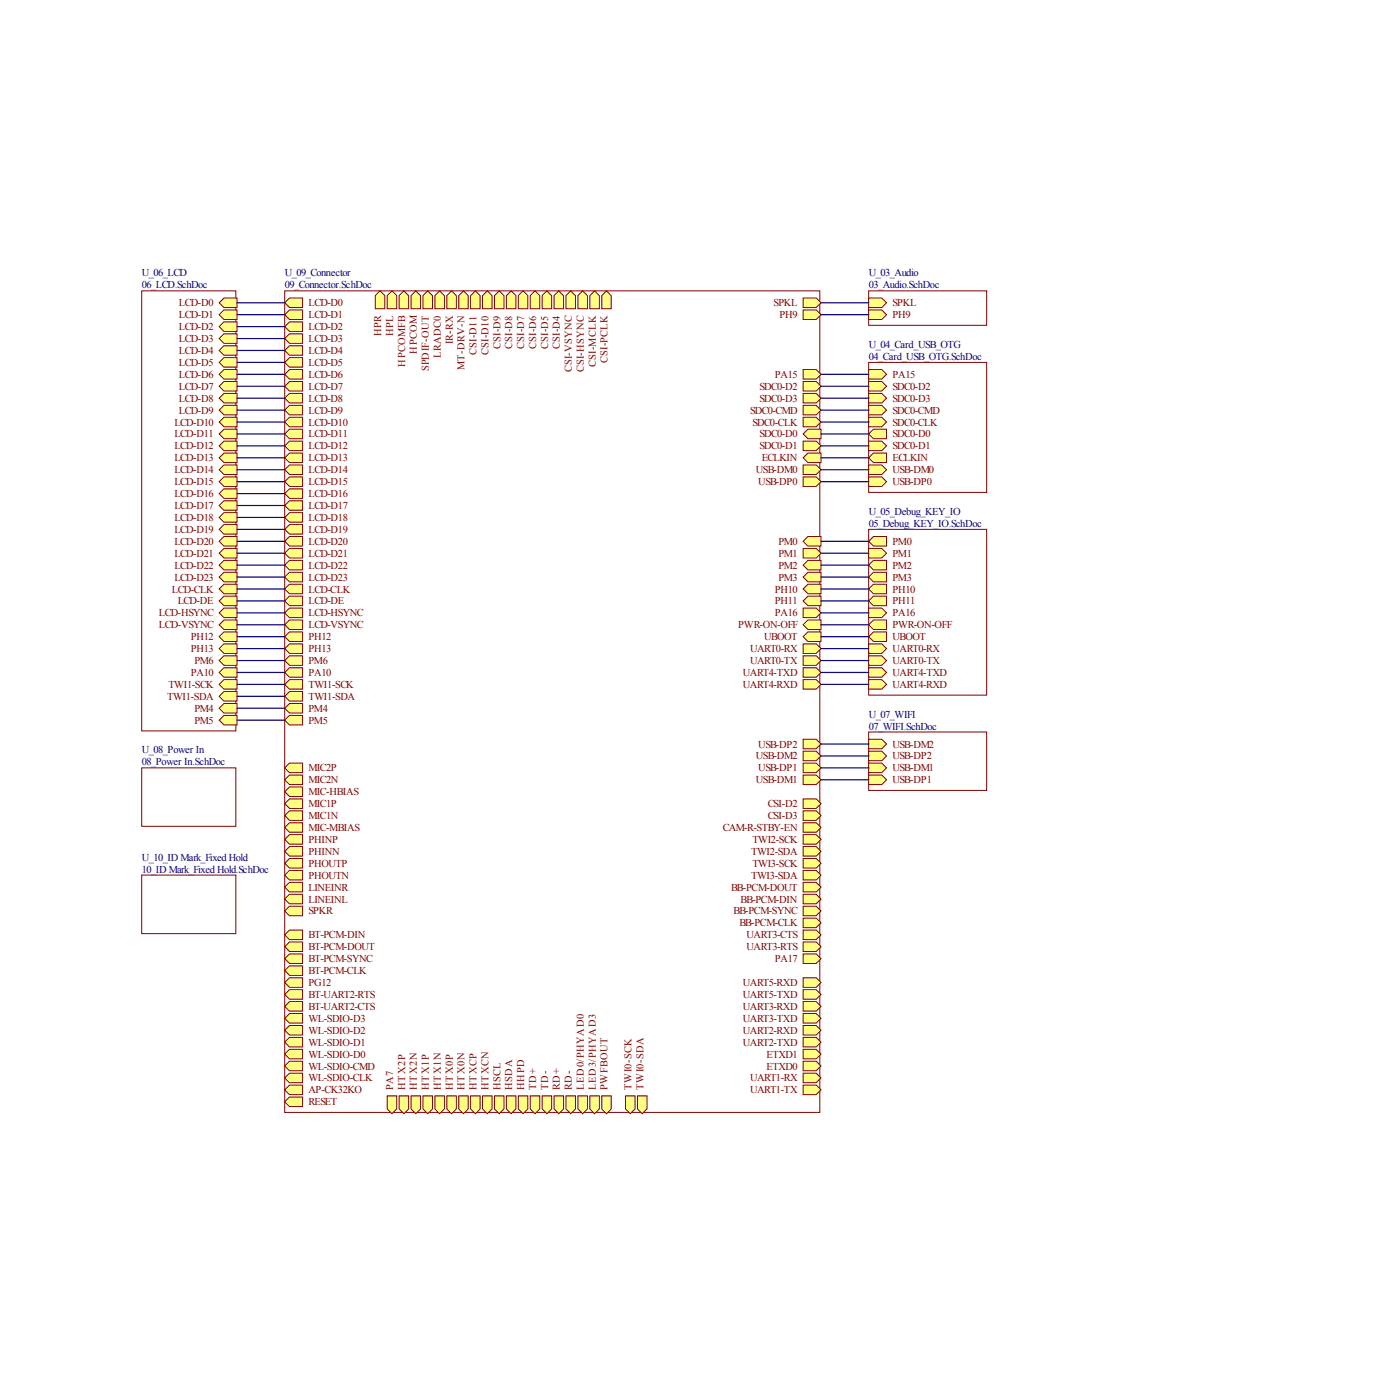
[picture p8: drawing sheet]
<svg xmlns="http://www.w3.org/2000/svg" width="100mm" height="100mm" viewBox="0 0 100 100" stroke-linecap="round" stroke-linejoin="round" font-family="sans-serif">
<path d="M62.2 20.8h8.4v2.5h-8.4z" fill="none" stroke="#800000" stroke-width=".07"/>
<g fill="#ffff80" stroke="#800000" stroke-width=".07">
<path d="M62.2 21.3h.9l.3 .4-.3 .3h-.9z" fill-rule="evenodd"/>
<path d="M62.2 22.2h.9l.3 .3-.3 .3h-.9z" fill-rule="evenodd"/>
</g>
<path d="M62.2 25.9h8.4v9.3h-8.4z" fill="none" stroke="#800000" stroke-width=".07"/>
<g fill="#ffff80" stroke="#800000" stroke-width=".07">
<path d="M62.2 27.3h.9l.3 .3-.3 .4h-.9z" fill-rule="evenodd"/>
<path d="M62.2 28.1h.9l.3 .4-.3 .3h-.9z" fill-rule="evenodd"/>
<path d="M62.2 29h.9l.3 .3-.3 .4h-.9z" fill-rule="evenodd"/>
<path d="M62.2 29.8h.9l.3 .4-.3 .3h-.9z" fill-rule="evenodd"/>
<path d="M62.2 31l.3-.3h.9v.7h-.9z" fill-rule="evenodd"/>
<path d="M62.2 31.5h.9l.3 .4-.3 .3h-.9z" fill-rule="evenodd"/>
<path d="M62.5 32.4h.9v.7h-.9l-.3-.4z" fill-rule="evenodd"/>
<path d="M62.2 33.3h.9l.3 .3-.3 .3h-.9z" fill-rule="evenodd"/>
<path d="M62.2 34.1h.9l.3 .3-.3 .4h-.9z" fill-rule="evenodd"/>
<path d="M62.2 26.4h.9l.3 .4-.3 .3h-.9z" fill-rule="evenodd"/>
</g>
<path d="M62.2 37.9h8.4v11.8h-8.4z" fill="none" stroke="#800000" stroke-width=".07"/>
<g fill="#ffff80" stroke="#800000" stroke-width=".07">
<path d="M62.2 38.7l.3-.3h.9v.7h-.9z" fill-rule="evenodd"/>
<path d="M62.2 39.2h.9l.3 .4-.3 .3h-.9z" fill-rule="evenodd"/>
<path d="M62.2 40.4l.3-.3h.9v.7h-.9z" fill-rule="evenodd"/>
<path d="M62.5 41.8h.9v.7h-.9l-.3-.4z" fill-rule="evenodd"/>
<path d="M62.2 43l.3-.4h.9v.7h-.9z" fill-rule="evenodd"/>
<path d="M62.2 43.5h.9l.3 .3-.3 .4h-.9z" fill-rule="evenodd"/>
<path d="M62.5 44.3h.9v.7h-.9l-.3-.3z" fill-rule="evenodd"/>
<path d="M62.2 45.5l.3-.3h.9v.7h-.9z" fill-rule="evenodd"/>
<path d="M62.2 46h.9l.3 .4-.3 .3h-.9z" fill-rule="evenodd"/>
<path d="M62.2 46.9h.9l.3 .3-.3 .4h-.9z" fill-rule="evenodd"/>
<path d="M62.2 47.8h.9l.3 .3-.3 .3h-.9z" fill-rule="evenodd"/>
<path d="M62.2 48.6h.9l.3 .3-.3 .4h-.9z" fill-rule="evenodd"/>
<path d="M62.2 41.3l.3-.4h.9v.7h-.9z" fill-rule="evenodd"/>
</g>
<path d="M10.1 20.8h6.8v31.5h-6.8z" fill="none" stroke="#800000" stroke-width=".07"/>
<g fill="#ffff80" stroke="#800000" stroke-width=".07">
<path d="M15.7 21.7l.3-.4h1v.7h-1z" fill-rule="evenodd"/>
<path d="M16 22.2h1v.6h-1l-.3-.3z" fill-rule="evenodd"/>
<path d="M16 23h1v.7h-1l-.3-.3z" fill-rule="evenodd"/>
<path d="M15.7 24.2l.3-.3h1v.7h-1z" fill-rule="evenodd"/>
<path d="M16 24.7h1v.7h-1l-.3-.3z" fill-rule="evenodd"/>
<path d="M15.7 25.9l.3-.3h1v.7h-1z" fill-rule="evenodd"/>
<path d="M15.7 26.8l.3-.4h1v.7h-1z" fill-rule="evenodd"/>
<path d="M16 27.3h1v.7h-1l-.3-.4z" fill-rule="evenodd"/>
<path d="M15.7 28.5l.3-.4h1v.7h-1z" fill-rule="evenodd"/>
<path d="M16 29h1v.7h-1l-.3-.4z" fill-rule="evenodd"/>
<path d="M16 29.8h1v.7h-1l-.3-.3z" fill-rule="evenodd"/>
<path d="M15.7 31l.3-.3h1v.7h-1z" fill-rule="evenodd"/>
<path d="M15.7 31.9l.3-.4h1v.7h-1z" fill-rule="evenodd"/>
<path d="M16 32.4h1v.7h-1l-.3-.4z" fill-rule="evenodd"/>
<path d="M15.7 33.6l.3-.3h1v.6h-1z" fill-rule="evenodd"/>
<path d="M15.7 34.4l.3-.3h1v.7h-1z" fill-rule="evenodd"/>
<path d="M15.7 35.3l.3-.3h1v.6h-1z" fill-rule="evenodd"/>
<path d="M16 35.8h1v.7h-1l-.3-.3z" fill-rule="evenodd"/>
<path d="M15.7 37l.3-.3h1v.6h-1z" fill-rule="evenodd"/>
<path d="M15.7 37.9l.3-.4h1v.7h-1z" fill-rule="evenodd"/>
<path d="M15.7 38.7l.3-.3h1v.7h-1z" fill-rule="evenodd"/>
<path d="M16 39.2h1v.7h-1l-.3-.3z" fill-rule="evenodd"/>
<path d="M15.7 40.4l.3-.3h1v.7h-1z" fill-rule="evenodd"/>
<path d="M15.7 41.3l.3-.4h1v.7h-1z" fill-rule="evenodd"/>
<path d="M16 41.8h1v.7h-1l-.3-.4z" fill-rule="evenodd"/>
<path d="M15.7 43l.3-.4h1v.7h-1z" fill-rule="evenodd"/>
<path d="M16 43.5h1v.7h-1l-.3-.4z" fill-rule="evenodd"/>
<path d="M16 44.3h1v.7h-1l-.3-.3z" fill-rule="evenodd"/>
<path d="M15.7 45.5l.3-.3h1v.7h-1z" fill-rule="evenodd"/>
<path d="M15.7 46.4l.3-.4h1v.7h-1z" fill-rule="evenodd"/>
<path d="M15.7 47.2l.3-.3h1v.7h-1z" fill-rule="evenodd"/>
<path d="M16 47.8h1v.6h-1l-.3-.3z" fill-rule="evenodd"/>
<path d="M15.7 48.9l.3-.3h1v.7h-1z" fill-rule="evenodd"/>
<path d="M16 49.5h1v.6h-1l-.3-.3z" fill-rule="evenodd"/>
<path d="M16 50.3h1v.7h-1l-.3-.3z" fill-rule="evenodd"/>
<path d="M15.7 51.5l.3-.3h1v.6h-1z" fill-rule="evenodd"/>
</g>
<path d="M62.2 52.3h8.4v4.2h-8.4z" fill="none" stroke="#800000" stroke-width=".07"/>
<g fill="#ffff80" stroke="#800000" stroke-width=".07">
<path d="M62.2 52.9h.9l.3 .3-.3 .4h-.9z" fill-rule="evenodd"/>
<path d="M62.2 53.7h.9l.3 .4-.3 .3h-.9z" fill-rule="evenodd"/>
<path d="M62.2 54.6h.9l.3 .3-.3 .4h-.9z" fill-rule="evenodd"/>
<path d="M62.2 55.4h.9l.3 .4-.3 .3h-.9z" fill-rule="evenodd"/>
</g>
<path d="M20.4 20.8h38.3v58.8h-38.3zM10.1 54.9h6.8v4.2h-6.8z" fill="none" stroke="#800000" stroke-width=".07"/>
<g fill="#ffff80" stroke="#800000" stroke-width=".07">
<path d="M20.4 78.8l.3-.3h1v.6h-1z" fill-rule="evenodd"/>
<path d="M57.8 44.3h1v.7h-1l-.3-.3z" fill-rule="evenodd"/>
<path d="M57.5 45.5l.3-.3h1v.7h-1z" fill-rule="evenodd"/>
<path d="M20.7 54.6h1v.7h-1l-.3-.4z" fill-rule="evenodd"/>
<path d="M20.7 55.4h1v.7h-1l-.3-.3z" fill-rule="evenodd"/>
<path d="M20.4 56.6l.3-.3h1v.7h-1z" fill-rule="evenodd"/>
<path d="M20.7 57.1h1v.7h-1l-.3-.3z" fill-rule="evenodd"/>
<path d="M20.4 58.3l.3-.3h1v.7h-1z" fill-rule="evenodd"/>
<path d="M20.4 59.2l.3-.4h1v.7h-1z" fill-rule="evenodd"/>
<path d="M20.4 60l.3-.3h1v.7h-1z" fill-rule="evenodd"/>
<path d="M20.4 60.9l.3-.4h1v.7h-1z" fill-rule="evenodd"/>
<path d="M20.7 61.4h1v.7h-1l-.3-.4z" fill-rule="evenodd"/>
<path d="M20.4 62.6l.3-.3h1v.6h-1z" fill-rule="evenodd"/>
<path d="M20.4 63.4l.3-.3h1v.7h-1z" fill-rule="evenodd"/>
<path d="M20.4 64.3l.3-.3h1v.6h-1z" fill-rule="evenodd"/>
<path d="M20.4 65.1l.3-.3h1v.7h-1z" fill-rule="evenodd"/>
<path d="M57.5 21.3h.9l.4 .4-.4 .3h-.9z" fill-rule="evenodd"/>
<path d="M26.9 21.1l.3-.3 .3 .3v1h-.6z" fill-rule="evenodd"/>
<path d="M27.7 21.1l.4-.3 .3 .3v1h-.7z" fill-rule="evenodd"/>
<path d="M28.6 21.1l.3-.3 .3 .3v1h-.6z" fill-rule="evenodd"/>
<path d="M29.4 21.1l.4-.3 .3 .3v1h-.7z" fill-rule="evenodd"/>
<path d="M30.3 21.1l.3-.3 .4 .3v1h-.7z" fill-rule="evenodd"/>
<path d="M31.1 21.1l.4-.3 .3 .3v1h-.7z" fill-rule="evenodd"/>
<path d="M32 21.1l.3-.3 .4 .3v1h-.7z" fill-rule="evenodd"/>
<path d="M32.8 21.1l.4-.3 .3 .3v1h-.7z" fill-rule="evenodd"/>
<path d="M33.7 21.1l.3-.3 .4 .3v1h-.7z" fill-rule="evenodd"/>
<path d="M34.5 21.1l.4-.3 .3 .3v1h-.7z" fill-rule="evenodd"/>
<path d="M35.4 21.1l.3-.3 .4 .3v1h-.7z" fill-rule="evenodd"/>
<path d="M36.2 21.1l.4-.3 .3 .3v1h-.7z" fill-rule="evenodd"/>
<path d="M37.1 21.1l.3-.3 .4 .3v1h-.7z" fill-rule="evenodd"/>
<path d="M37.9 21.1l.4-.3 .3 .3v1h-.7z" fill-rule="evenodd"/>
<path d="M38.8 21.1l.3-.3 .4 .3v1h-.7z" fill-rule="evenodd"/>
<path d="M39.6 21.1l.4-.3 .3 .3v1h-.7z" fill-rule="evenodd"/>
<path d="M40.5 21.1l.3-.3 .4 .3v1h-.7z" fill-rule="evenodd"/>
<path d="M41.4 21.1l.3-.3 .3 .3v1h-.6z" fill-rule="evenodd"/>
<path d="M42.2 21.1l.3-.3 .4 .3v1h-.7z" fill-rule="evenodd"/>
<path d="M43.1 21.1l.3-.3 .3 .3v1h-.6z" fill-rule="evenodd"/>
<path d="M44.8 78.4h.6v.9l-.3 .3-.3-.3z" fill-rule="evenodd"/>
<path d="M45.6 78.4h.7v.9l-.3 .3-.4-.3z" fill-rule="evenodd"/>
<path d="M57.5 57.1h.9l.4 .4-.4 .3h-.9z" fill-rule="evenodd"/>
<path d="M57.5 58h.9l.4 .3-.4 .4h-.9z" fill-rule="evenodd"/>
<path d="M57.5 58.8h.9l.4 .4-.4 .3h-.9z" fill-rule="evenodd"/>
<path d="M57.5 59.7h.9l.4 .3-.4 .4h-.9z" fill-rule="evenodd"/>
<path d="M57.5 60.5h.9l.4 .4-.4 .3h-.9z" fill-rule="evenodd"/>
<path d="M57.5 61.4h.9l.4 .3-.4 .4h-.9z" fill-rule="evenodd"/>
<path d="M57.5 62.3h.9l.4 .3-.4 .3h-.9z" fill-rule="evenodd"/>
<path d="M57.5 63.1h.9l.4 .3-.4 .4h-.9z" fill-rule="evenodd"/>
<path d="M57.5 64h.9l.4 .3-.4 .3h-.9z" fill-rule="evenodd"/>
<path d="M57.5 64.8h.9l.4 .3-.4 .4h-.9z" fill-rule="evenodd"/>
<path d="M57.5 65.7h.9l.4 .3-.4 .3h-.9z" fill-rule="evenodd"/>
<path d="M57.5 66.5h.9l.4 .4-.4 .3h-.9z" fill-rule="evenodd"/>
<path d="M57.5 67.4h.9l.4 .3-.4 .3h-.9z" fill-rule="evenodd"/>
<path d="M57.5 68.2h.9l.4 .4-.4 .3h-.9z" fill-rule="evenodd"/>
<path d="M57.5 43.5h.9l.4 .3-.4 .4h-.9z" fill-rule="evenodd"/>
<path d="M20.4 66.9l.3-.4h1v.7h-1z" fill-rule="evenodd"/>
<path d="M20.7 67.4h1v.6h-1l-.3-.3z" fill-rule="evenodd"/>
<path d="M20.4 68.6l.3-.4h1v.7h-1z" fill-rule="evenodd"/>
<path d="M20.4 69.4l.3-.3h1v.7h-1z" fill-rule="evenodd"/>
<path d="M20.4 70.3l.3-.4h1v.7h-1z" fill-rule="evenodd"/>
<path d="M20.4 71.1l.3-.3h1v.7h-1z" fill-rule="evenodd"/>
<path d="M20.4 72l.3-.4h1v.7h-1z" fill-rule="evenodd"/>
<path d="M20.4 72.8l.3-.3h1v.7h-1z" fill-rule="evenodd"/>
<path d="M20.7 73.3h1v.7h-1l-.3-.3z" fill-rule="evenodd"/>
<path d="M20.4 74.5l.3-.3h1v.7h-1z" fill-rule="evenodd"/>
<path d="M20.4 75.4l.3-.4h1v.7h-1z" fill-rule="evenodd"/>
<path d="M20.4 76.2l.3-.3h1v.7h-1z" fill-rule="evenodd"/>
<path d="M20.4 77.1l.3-.4h1v.7h-1z" fill-rule="evenodd"/>
<path d="M20.4 77.9l.3-.3h1v.7h-1z" fill-rule="evenodd"/>
<path d="M57.5 31l.3-.3h1v.7h-1z" fill-rule="evenodd"/>
<path d="M57.5 29.8h.9l.4 .4-.4 .3h-.9z" fill-rule="evenodd"/>
<path d="M57.5 29h.9l.4 .3-.4 .4h-.9z" fill-rule="evenodd"/>
<path d="M57.5 28.1h.9l.4 .4-.4 .3h-.9z" fill-rule="evenodd"/>
<path d="M57.5 31.5h.9l.4 .4-.4 .3h-.9z" fill-rule="evenodd"/>
<path d="M57.5 27.3h.9l.4 .3-.4 .4h-.9z" fill-rule="evenodd"/>
<path d="M27.7 78.4h.7v.9l-.3 .3-.4-.3z" fill-rule="evenodd"/>
<path d="M57.8 32.4h1v.7h-1l-.3-.4z" fill-rule="evenodd"/>
<path d="M28.6 78.4h.6v.9l-.3 .3-.3-.3z" fill-rule="evenodd"/>
<path d="M29.4 78.4h.7v.9l-.3 .3-.4-.3z" fill-rule="evenodd"/>
<path d="M30.3 78.4h.7v.9l-.4 .3-.3-.3z" fill-rule="evenodd"/>
<path d="M31.1 78.4h.7v.9l-.3 .3-.4-.3z" fill-rule="evenodd"/>
<path d="M32 78.4h.7v.9l-.4 .3-.3-.3z" fill-rule="evenodd"/>
<path d="M32.8 78.4h.7v.9l-.3 .3-.4-.3z" fill-rule="evenodd"/>
<path d="M33.7 78.4h.7v.9l-.4 .3-.3-.3z" fill-rule="evenodd"/>
<path d="M34.5 78.4h.7v.9l-.3 .3-.4-.3z" fill-rule="evenodd"/>
<path d="M35.4 78.4h.7v.9l-.4 .3-.3-.3z" fill-rule="evenodd"/>
<path d="M36.2 78.4h.7v.9l-.3 .3-.4-.3z" fill-rule="evenodd"/>
<path d="M37.1 78.4h.7v.9l-.4 .3-.3-.3z" fill-rule="evenodd"/>
<path d="M37.9 78.4h.7v.9l-.3 .3-.4-.3z" fill-rule="evenodd"/>
<path d="M38.8 78.4h.7v.9l-.4 .3-.3-.3z" fill-rule="evenodd"/>
<path d="M39.6 78.4h.7v.9l-.3 .3-.4-.3z" fill-rule="evenodd"/>
<path d="M40.5 78.4h.7v.9l-.4 .3-.3-.3z" fill-rule="evenodd"/>
<path d="M41.4 78.4h.6v.9l-.3 .3-.3-.3z" fill-rule="evenodd"/>
<path d="M42.2 78.4h.7v.9l-.4 .3-.3-.3z" fill-rule="evenodd"/>
<path d="M43.1 78.4h.6v.9l-.3 .3-.3-.3z" fill-rule="evenodd"/>
<path d="M57.5 52.9h.9l.4 .3-.4 .4h-.9z" fill-rule="evenodd"/>
<path d="M57.5 53.7h.9l.4 .4-.4 .3h-.9z" fill-rule="evenodd"/>
<path d="M57.5 54.6h.9l.4 .3-.4 .4h-.9z" fill-rule="evenodd"/>
<path d="M57.5 55.4h.9l.4 .4-.4 .3h-.9z" fill-rule="evenodd"/>
<path d="M57.5 26.4h.9l.4 .4-.4 .3h-.9z" fill-rule="evenodd"/>
<path d="M57.5 34.1h.9l.4 .3-.4 .4h-.9z" fill-rule="evenodd"/>
<path d="M57.5 33.3h.9l.4 .3-.4 .3h-.9z" fill-rule="evenodd"/>
<path d="M20.4 26.8l.3-.4h1v.7h-1z" fill-rule="evenodd"/>
<path d="M20.7 27.3h1v.7h-1l-.3-.4z" fill-rule="evenodd"/>
<path d="M20.7 41.8h1v.7h-1l-.3-.4z" fill-rule="evenodd"/>
<path d="M20.7 43.5h1v.7h-1l-.3-.4z" fill-rule="evenodd"/>
<path d="M20.7 44.3h1v.7h-1l-.3-.3z" fill-rule="evenodd"/>
<path d="M20.4 43l.3-.4h1v.7h-1z" fill-rule="evenodd"/>
<path d="M20.4 47.2l.3-.3h1v.7h-1z" fill-rule="evenodd"/>
<path d="M20.7 47.8h1v.6h-1l-.3-.3z" fill-rule="evenodd"/>
<path d="M20.4 48.9l.3-.3h1v.7h-1z" fill-rule="evenodd"/>
<path d="M20.7 49.5h1v.6h-1l-.3-.3z" fill-rule="evenodd"/>
<path d="M57.5 22.2h.9l.4 .3-.4 .3h-.9z" fill-rule="evenodd"/>
<path d="M57.5 38.7l.3-.3h1v.7h-1z" fill-rule="evenodd"/>
<path d="M57.5 69.9h.9l.4 .4-.4 .3h-.9z" fill-rule="evenodd"/>
<path d="M57.5 70.8h.9l.4 .3-.4 .4h-.9z" fill-rule="evenodd"/>
<path d="M57.5 48.6h.9l.4 .3-.4 .4h-.9z" fill-rule="evenodd"/>
<path d="M57.5 47.8h.9l.4 .3-.4 .3h-.9z" fill-rule="evenodd"/>
<path d="M57.5 71.6h.9l.4 .4-.4 .3h-.9z" fill-rule="evenodd"/>
<path d="M57.5 72.5h.9l.4 .3-.4 .4h-.9z" fill-rule="evenodd"/>
<path d="M57.5 73.3h.9l.4 .4-.4 .3h-.9z" fill-rule="evenodd"/>
<path d="M57.5 74.2h.9l.4 .3-.4 .4h-.9z" fill-rule="evenodd"/>
<path d="M57.5 75h.9l.4 .4-.4 .3h-.9z" fill-rule="evenodd"/>
<path d="M57.5 75.9h.9l.4 .3-.4 .4h-.9z" fill-rule="evenodd"/>
<path d="M57.5 76.7h.9l.4 .4-.4 .3h-.9z" fill-rule="evenodd"/>
<path d="M57.5 77.6h.9l.4 .3-.4 .4h-.9z" fill-rule="evenodd"/>
<path d="M57.5 46h.9l.4 .4-.4 .3h-.9z" fill-rule="evenodd"/>
<path d="M57.5 46.9h.9l.4 .3-.4 .4h-.9z" fill-rule="evenodd"/>
<path d="M57.5 39.2h.9l.4 .4-.4 .3h-.9z" fill-rule="evenodd"/>
<path d="M57.5 40.4l.3-.3h1v.7h-1z" fill-rule="evenodd"/>
<path d="M57.5 41.3l.3-.4h1v.7h-1z" fill-rule="evenodd"/>
<path d="M20.7 50.3h1v.7h-1l-.3-.3z" fill-rule="evenodd"/>
<path d="M20.4 51.5l.3-.3h1v.6h-1z" fill-rule="evenodd"/>
<path d="M57.8 41.8h1v.7h-1l-.3-.4z" fill-rule="evenodd"/>
<path d="M57.5 43l.3-.4h1v.7h-1z" fill-rule="evenodd"/>
<path d="M20.4 45.5l.3-.3h1v.7h-1z" fill-rule="evenodd"/>
<path d="M20.4 46.4l.3-.4h1v.7h-1z" fill-rule="evenodd"/>
<path d="M20.4 21.7l.3-.4h1v.7h-1z" fill-rule="evenodd"/>
<path d="M20.7 22.2h1v.6h-1l-.3-.3z" fill-rule="evenodd"/>
<path d="M20.7 23h1v.7h-1l-.3-.3z" fill-rule="evenodd"/>
<path d="M20.4 24.2l.3-.3h1v.7h-1z" fill-rule="evenodd"/>
<path d="M20.7 24.7h1v.7h-1l-.3-.3z" fill-rule="evenodd"/>
<path d="M20.4 25.9l.3-.3h1v.7h-1z" fill-rule="evenodd"/>
<path d="M20.4 28.5l.3-.4h1v.7h-1z" fill-rule="evenodd"/>
<path d="M20.7 29h1v.7h-1l-.3-.4z" fill-rule="evenodd"/>
<path d="M20.7 29.8h1v.7h-1l-.3-.3z" fill-rule="evenodd"/>
<path d="M20.4 31l.3-.3h1v.7h-1z" fill-rule="evenodd"/>
<path d="M20.4 31.9l.3-.4h1v.7h-1z" fill-rule="evenodd"/>
<path d="M20.7 32.4h1v.7h-1l-.3-.4z" fill-rule="evenodd"/>
<path d="M20.4 33.6l.3-.3h1v.6h-1z" fill-rule="evenodd"/>
<path d="M20.4 34.4l.3-.3h1v.7h-1z" fill-rule="evenodd"/>
<path d="M20.4 35.3l.3-.3h1v.6h-1z" fill-rule="evenodd"/>
<path d="M20.7 35.8h1v.7h-1l-.3-.3z" fill-rule="evenodd"/>
<path d="M20.4 37l.3-.3h1v.6h-1z" fill-rule="evenodd"/>
<path d="M20.4 37.9l.3-.4h1v.7h-1z" fill-rule="evenodd"/>
<path d="M20.4 38.7l.3-.3h1v.7h-1z" fill-rule="evenodd"/>
<path d="M20.7 39.2h1v.7h-1l-.3-.3z" fill-rule="evenodd"/>
<path d="M20.4 40.4l.3-.3h1v.7h-1z" fill-rule="evenodd"/>
<path d="M20.4 41.3l.3-.4h1v.7h-1z" fill-rule="evenodd"/>
</g>
<path d="M10.1 62.6h6.8v4.2h-6.8z" fill="none" stroke="#800000" stroke-width=".07"/>
<g fill="none" stroke="#000080" stroke-width=".09">
<path d="M17 21.7h3.4M17 22.5h3.4M17 23.4h3.4M17 24.2h3.4M17 25.1h3.4M17 25.9h3.4M17 26.8h3.4M17 27.6h3.4M17 28.5h3.4M17 29.3h3.4M17 30.2h3.4M17 31h3.4"/>
<path d="M17 31.9h3.4M17 32.7h3.4M17 33.6h3.4M17 34.4h3.4M17 35.3h3.4M17 36.2h3.4M17 37h3.4M17 37.9h3.4M17 38.7h3.4M17 39.6h3.4M58.8 21.7h3.4M58.8 22.5h3.4"/>
<path d="M58.8 26.8h3.4M58.8 27.6h3.4M58.8 28.5h3.4M58.8 29.3h3.4M58.8 30.2h3.4M58.8 31h3.4M58.8 31.9h3.4M58.8 32.7h3.4M58.8 33.6h3.4M58.8 34.4h3.4M58.8 38.7h3.4M58.8 39.6h3.4"/>
<path d="M17 40.4h3.4M17 41.3h3.4M17 42.1h3.4M17 43h3.4M17 43.8h3.4M17 44.7h3.4M17 45.5h3.4M17 46.4h3.4M17 47.2h3.4M17 48.1h3.4M17 48.9h3.4M17 49.8h3.4"/>
<path d="M17 50.7h3.4M17 51.5h3.4M58.8 40.4h3.4M58.8 41.3h3.4M58.8 42.1h3.4M58.8 43h3.4M58.8 43.8h3.4M58.8 44.7h3.4M58.8 45.5h3.4M58.8 46.4h3.4M58.8 47.2h3.4M58.8 48.1h3.4"/>
<path d="M58.8 48.9h3.4M58.8 53.2h3.4M58.8 54.1h3.4M58.8 54.9h3.4M58.8 55.8h3.4"/>
</g>
<g font-size=".8" fill="#000080">
<text x="10.1" y="19.8">U_06_LCD</text>
<text x="10.1" y="20.6">06_LCD.SchDoc</text>
<text x="20.4" y="19.8">U_09_Connector</text>
<text x="20.4" y="20.6">09_Connector.SchDoc</text>
<text x="62.2" y="19.8">U_03_Audio</text>
<text x="62.2" y="20.6">03_Audio.SchDoc</text>
<text x="62.2" y="24.9">U_04_Card_USB_OTG</text>
<text x="62.2" y="25.7">04_Card_USB_OTG.SchDoc</text>
<text x="62.2" y="36.8">U_05_Debug_KEY_IO</text>
<text x="62.2" y="37.7">05_Debug_KEY_IO.SchDoc</text>
<text x="10.1" y="53.9">U_08_Power In</text>
<text x="62.2" y="51.3">U_07_WIFI</text>
<text x="62.2" y="52.2">07_WIFI.SchDoc</text>
<text x="10.1" y="54.7">08_Power In.SchDoc</text>
<text x="10.1" y="61.6">U_10_ID Mark_Fixed Hold</text>
<text x="10.1" y="62.4">10_ID Mark_Fixed Hold.SchDoc</text>
</g>
<g font-size=".8" fill="#800000">
<text x="12.8" y="21.9">LCD-D0</text>
<text x="12.8" y="22.8">LCD-D1</text>
<text x="12.8" y="23.6">LCD-D2</text>
<text x="22.1" y="21.9">LCD-D0</text>
<text x="22.1" y="22.8">LCD-D1</text>
<text x="22.1" y="23.6">LCD-D2</text>
<text x="55.4" y="21.9">SPKL</text>
<text x="55.8" y="22.8">PH9</text>
<text x="63.9" y="21.9">SPKL</text>
<text x="63.9" y="22.8">PH9</text>
<text x="12.8" y="24.5">LCD-D3</text>
<text x="12.8" y="25.3">LCD-D4</text>
<text x="12.8" y="26.2">LCD-D5</text>
<text x="12.8" y="27">LCD-D6</text>
<text x="12.8" y="27.9">LCD-D7</text>
<text x="12.8" y="28.7">LCD-D8</text>
<text x="12.8" y="29.6">LCD-D9</text>
<text x="22.1" y="27">LCD-D6</text>
<text x="22.1" y="27.9">LCD-D7</text>
<text x="22.1" y="24.5">LCD-D3</text>
<text x="22.1" y="25.3">LCD-D4</text>
<text x="22.1" y="26.2">LCD-D5</text>
<text x="22.1" y="28.7">LCD-D8</text>
<text x="22.1" y="29.6">LCD-D9</text>
<text x="53.7" y="29.6">SDC0-CMD</text>
<text x="54.4" y="28.7">SDC0-D3</text>
<text x="54.4" y="27.9">SDC0-D2</text>
<text x="55.4" y="27">PA15</text>
<text x="63.9" y="27.9">SDC0-D2</text>
<text x="63.9" y="28.7">SDC0-D3</text>
<text x="63.9" y="29.6">SDC0-CMD</text>
<text x="63.9" y="27">PA15</text>
<text x="12.5" y="30.4">LCD-D10</text>
<text x="12.5" y="31.3">LCD-D11</text>
<text x="12.5" y="32.1">LCD-D12</text>
<text x="12.5" y="33">LCD-D13</text>
<text x="12.5" y="33.8">LCD-D14</text>
<text x="12.5" y="34.7">LCD-D15</text>
<text x="12.5" y="35.6">LCD-D16</text>
<text x="22.1" y="30.4">LCD-D10</text>
<text x="22.1" y="31.3">LCD-D11</text>
<text x="22.1" y="32.1">LCD-D12</text>
<text x="22.1" y="33">LCD-D13</text>
<text x="22.1" y="33.8">LCD-D14</text>
<text x="22.1" y="34.7">LCD-D15</text>
<text x="22.1" y="35.6">LCD-D16</text>
<text x="53.8" y="30.4">SDC0-CLK</text>
<text x="54.1" y="33.8">USB-DM0</text>
<text x="54.3" y="34.7">USB-DP0</text>
<text x="54.4" y="31.3">SDC0-D0</text>
<text x="54.4" y="32.1">SDC0-D1</text>
<text x="54.5" y="33">ECLKIN</text>
<text x="63.9" y="30.4">SDC0-CLK</text>
<text x="63.9" y="31.3">SDC0-D0</text>
<text x="63.9" y="32.1">SDC0-D1</text>
<text x="63.9" y="33">ECLKIN</text>
<text x="63.9" y="33.8">USB-DM0</text>
<text x="63.9" y="34.7">USB-DP0</text>
<text x="12.5" y="36.4">LCD-D17</text>
<text x="12.5" y="37.3">LCD-D18</text>
<text x="12.5" y="38.1">LCD-D19</text>
<text x="12.5" y="39">LCD-D20</text>
<text x="12.5" y="39.8">LCD-D21</text>
<text x="12.5" y="40.7">LCD-D22</text>
<text x="12.5" y="41.5">LCD-D23</text>
<text x="22.1" y="36.4">LCD-D17</text>
<text x="22.1" y="37.3">LCD-D18</text>
<text x="22.1" y="38.1">LCD-D19</text>
<text x="22.1" y="39">LCD-D20</text>
<text x="22.1" y="39.8">LCD-D21</text>
<text x="22.1" y="40.7">LCD-D22</text>
<text x="22.1" y="41.5">LCD-D23</text>
<text x="55.7" y="39">PM0</text>
<text x="55.7" y="39.8">PM1</text>
<text x="55.7" y="40.7">PM2</text>
<text x="55.7" y="41.5">PM3</text>
<text x="63.9" y="39">PM0</text>
<text x="63.9" y="39.8">PM1</text>
<text x="63.9" y="40.7">PM2</text>
<text x="63.9" y="41.5">PM3</text>
<text x="11.4" y="44.1">LCD-HSYNC</text>
<text x="11.4" y="44.9">LCD-VSYNC</text>
<text x="12.3" y="42.4">LCD-CLK</text>
<text x="12.7" y="43.2">LCD-DE</text>
<text x="13.7" y="45.8">PH12</text>
<text x="13.7" y="46.6">PH13</text>
<text x="13.9" y="47.5">PM6</text>
<text x="22.1" y="42.4">LCD-CLK</text>
<text x="22.1" y="44.1">LCD-HSYNC</text>
<text x="22.1" y="44.9">LCD-VSYNC</text>
<text x="22.1" y="43.2">LCD-DE</text>
<text x="22.1" y="47.5">PM6</text>
<text x="22.1" y="45.8">PH12</text>
<text x="22.1" y="46.6">PH13</text>
<text x="52.8" y="44.9">PWR-ON-OFF</text>
<text x="53.7" y="46.6">UART0-RX</text>
<text x="53.7" y="47.5">UART0-TX</text>
<text x="54.7" y="45.8">UBOOT</text>
<text x="55.4" y="44.1">PA16</text>
<text x="55.4" y="42.4">PH10</text>
<text x="55.4" y="43.2">PH11</text>
<text x="63.9" y="42.4">PH10</text>
<text x="63.9" y="43.2">PH11</text>
<text x="63.9" y="44.1">PA16</text>
<text x="63.9" y="44.9">PWR-ON-OFF</text>
<text x="63.9" y="45.8">UBOOT</text>
<text x="63.9" y="46.6">UART0-RX</text>
<text x="63.9" y="47.5">UART0-TX</text>
<text x="12" y="50">TWI1-SDA</text>
<text x="12.1" y="49.2">TWI1-SCK</text>
<text x="13.7" y="48.3">PA10</text>
<text x="13.9" y="50.9">PM4</text>
<text x="13.9" y="51.8">PM5</text>
<text x="22.1" y="48.3">PA10</text>
<text x="22.1" y="49.2">TWI1-SCK</text>
<text x="22.1" y="50">TWI1-SDA</text>
<text x="22.1" y="50.9">PM4</text>
<text x="22.1" y="51.8">PM5</text>
<text x="53.2" y="49.2">UART4-RXD</text>
<text x="53.2" y="48.3">UART4-TXD</text>
<text x="54.3" y="53.5">USB-DP2</text>
<text x="63.9" y="48.3">UART4-TXD</text>
<text x="63.9" y="49.2">UART4-RXD</text>
<text x="63.9" y="53.5">USB-DM2</text>
<text x="22.1" y="55.2">MIC2P</text>
<text x="22.1" y="56">MIC2N</text>
<text x="22.1" y="56.9">MIC-HBIAS</text>
<text x="22.1" y="57.7">MIC1P</text>
<text x="22.1" y="58.6">MIC1N</text>
<text x="22.1" y="59.4">MIC-MBIAS</text>
<text x="51.7" y="59.4">CAM-R-STBY-EN</text>
<text x="54.1" y="54.3">USB-DM2</text>
<text x="54.1" y="56">USB-DM1</text>
<text x="54.3" y="55.2">USB-DP1</text>
<text x="54.9" y="57.7">CSI-D2</text>
<text x="54.9" y="58.6">CSI-D3</text>
<text x="63.9" y="54.3">USB-DP2</text>
<text x="63.9" y="55.2">USB-DM1</text>
<text x="63.9" y="56">USB-DP1</text>
<text x="22.1" y="60.3">PHINP</text>
<text x="22.1" y="61.1">PHINN</text>
<text x="22.1" y="62">PHOUTP</text>
<text x="22.1" y="62.8">PHOUTN</text>
<text x="22.1" y="63.7">LINEINR</text>
<text x="22.1" y="64.5">LINEINL</text>
<text x="22.1" y="65.4">SPKR</text>
<text x="52.3" y="63.7">BB-PCM-DOUT</text>
<text x="52.5" y="65.4">BB-PCM-SYNC</text>
<text x="53" y="64.5">BB-PCM-DIN</text>
<text x="53.8" y="61.1">TWI2-SDA</text>
<text x="53.8" y="62.8">TWI3-SDA</text>
<text x="53.8" y="60.3">TWI2-SCK</text>
<text x="53.8" y="62">TWI3-SCK</text>
<text x="22.1" y="67.1">BT-PCM-DIN</text>
<text x="22.1" y="68">BT-PCM-DOUT</text>
<text x="22.1" y="68.8">BT-PCM-SYNC</text>
<text x="22.1" y="69.7">BT-PCM-CLK</text>
<text x="22.1" y="70.5">PG12</text>
<text x="22.1" y="71.4">BT-UART2-RTS</text>
<text x="52.9" y="66.3">BB-PCM-CLK</text>
<text x="53.2" y="70.5">UART5-RXD</text>
<text x="53.2" y="71.4">UART5-TXD</text>
<text x="53.4" y="67.1">UART3-CTS</text>
<text x="53.4" y="68">UART3-RTS</text>
<text x="55.4" y="68.8">PA17</text>
<text x="22.1" y="72.2">BT-UART2-CTS</text>
<text x="22.1" y="73.1">WL-SDIO-D3</text>
<text x="22.1" y="73.9">WL-SDIO-D2</text>
<text x="22.1" y="74.8">WL-SDIO-D1</text>
<text x="22.1" y="75.6">WL-SDIO-D0</text>
<text x="22.1" y="76.5">WL-SDIO-CMD</text>
<text x="22.1" y="77.3">WL-SDIO-CLK</text>
<text x="53.2" y="72.2">UART3-RXD</text>
<text x="53.2" y="73.1">UART3-TXD</text>
<text x="53.2" y="73.9">UART2-RXD</text>
<text x="53.2" y="74.8">UART2-TXD</text>
<text x="53.7" y="77.3">UART1-RX</text>
<text x="54.9" y="75.6">ETXD1</text>
<text x="54.9" y="76.5">ETXD0</text>
<text x="22.1" y="79">RESET</text>
<text x="22.1" y="78.2">AP-CK32KO</text>
<text x="53.7" y="78.2">UART1-TX</text>
</g>
<g font-size=".7" fill="#800000">
<text x="27.3" y="24" transform="rotate(-90 27.3 24)">HPR</text>
<text x="28.1" y="24" transform="rotate(-90 28.1 24)">HPL</text>
<text x="29" y="26.2" transform="rotate(-90 29 26.2)">HPCOMFB</text>
<text x="29.8" y="25.3" transform="rotate(-90 29.8 25.3)">HPCOM</text>
<text x="30.7" y="26.6" transform="rotate(-90 30.7 26.6)">SPDIF-OUT</text>
<text x="31.5" y="25.6" transform="rotate(-90 31.5 25.6)">LRADC0</text>
<text x="32.4" y="24.6" transform="rotate(-90 32.4 24.6)">IR-RX</text>
<text x="33.2" y="26.5" transform="rotate(-90 33.2 26.5)">MT-DRV-N</text>
<text x="34.1" y="25.4" transform="rotate(-90 34.1 25.4)">CSI-D11</text>
<text x="35" y="25.4" transform="rotate(-90 35 25.4)">CSI-D10</text>
<text x="35.8" y="25" transform="rotate(-90 35.8 25)">CSI-D9</text>
<text x="36.7" y="25" transform="rotate(-90 36.7 25)">CSI-D8</text>
<text x="37.5" y="25" transform="rotate(-90 37.5 25)">CSI-D7</text>
<text x="38.4" y="25" transform="rotate(-90 38.4 25)">CSI-D6</text>
<text x="39.2" y="25" transform="rotate(-90 39.2 25)">CSI-D5</text>
<text x="40.1" y="25" transform="rotate(-90 40.1 25)">CSI-D4</text>
<text x="40.9" y="26.6" transform="rotate(-90 40.9 26.6)">CSI-VSYNC</text>
<text x="41.8" y="26.6" transform="rotate(-90 41.8 26.6)">CSI-HSYNC</text>
<text x="42.6" y="26.2" transform="rotate(-90 42.6 26.2)">CSI-MCLK</text>
<text x="43.5" y="26" transform="rotate(-90 43.5 26)">CSI-PCLK</text>
<text x="28.1" y="77.9" transform="rotate(-90 28.1 77.9)">PA7</text>
<text x="29" y="77.9" transform="rotate(-90 29 77.9)">HTX2P</text>
<text x="29.8" y="77.9" transform="rotate(-90 29.8 77.9)">HTX2N</text>
<text x="30.7" y="77.9" transform="rotate(-90 30.7 77.9)">HTX1P</text>
<text x="31.5" y="77.9" transform="rotate(-90 31.5 77.9)">HTX1N</text>
<text x="32.4" y="77.9" transform="rotate(-90 32.4 77.9)">HTX0P</text>
<text x="33.2" y="77.9" transform="rotate(-90 33.2 77.9)">HTX0N</text>
<text x="34.1" y="77.9" transform="rotate(-90 34.1 77.9)">HTXCP</text>
<text x="35" y="77.9" transform="rotate(-90 35 77.9)">HTXCN</text>
<text x="35.8" y="77.9" transform="rotate(-90 35.8 77.9)">HSCL</text>
<text x="36.7" y="77.9" transform="rotate(-90 36.7 77.9)">HSDA</text>
<text x="37.5" y="77.9" transform="rotate(-90 37.5 77.9)">HHPD</text>
<text x="38.4" y="77.9" transform="rotate(-90 38.4 77.9)">TD+</text>
<text x="39.2" y="77.9" transform="rotate(-90 39.2 77.9)">TD-</text>
<text x="40.1" y="77.9" transform="rotate(-90 40.1 77.9)">RD+</text>
<text x="40.9" y="77.9" transform="rotate(-90 40.9 77.9)">RD-</text>
<text x="41.8" y="77.9" transform="rotate(-90 41.8 77.9)">LED0/PHYAD0</text>
<text x="42.6" y="77.9" transform="rotate(-90 42.6 77.9)">LED3/PHYAD3</text>
<text x="43.5" y="77.9" transform="rotate(-90 43.5 77.9)">PWFBOUT</text>
<text x="45.2" y="77.9" transform="rotate(-90 45.2 77.9)">TWI0-SCK</text>
<text x="46" y="77.9" transform="rotate(-90 46 77.9)">TWI0-SDA</text>
</g>
</svg>
